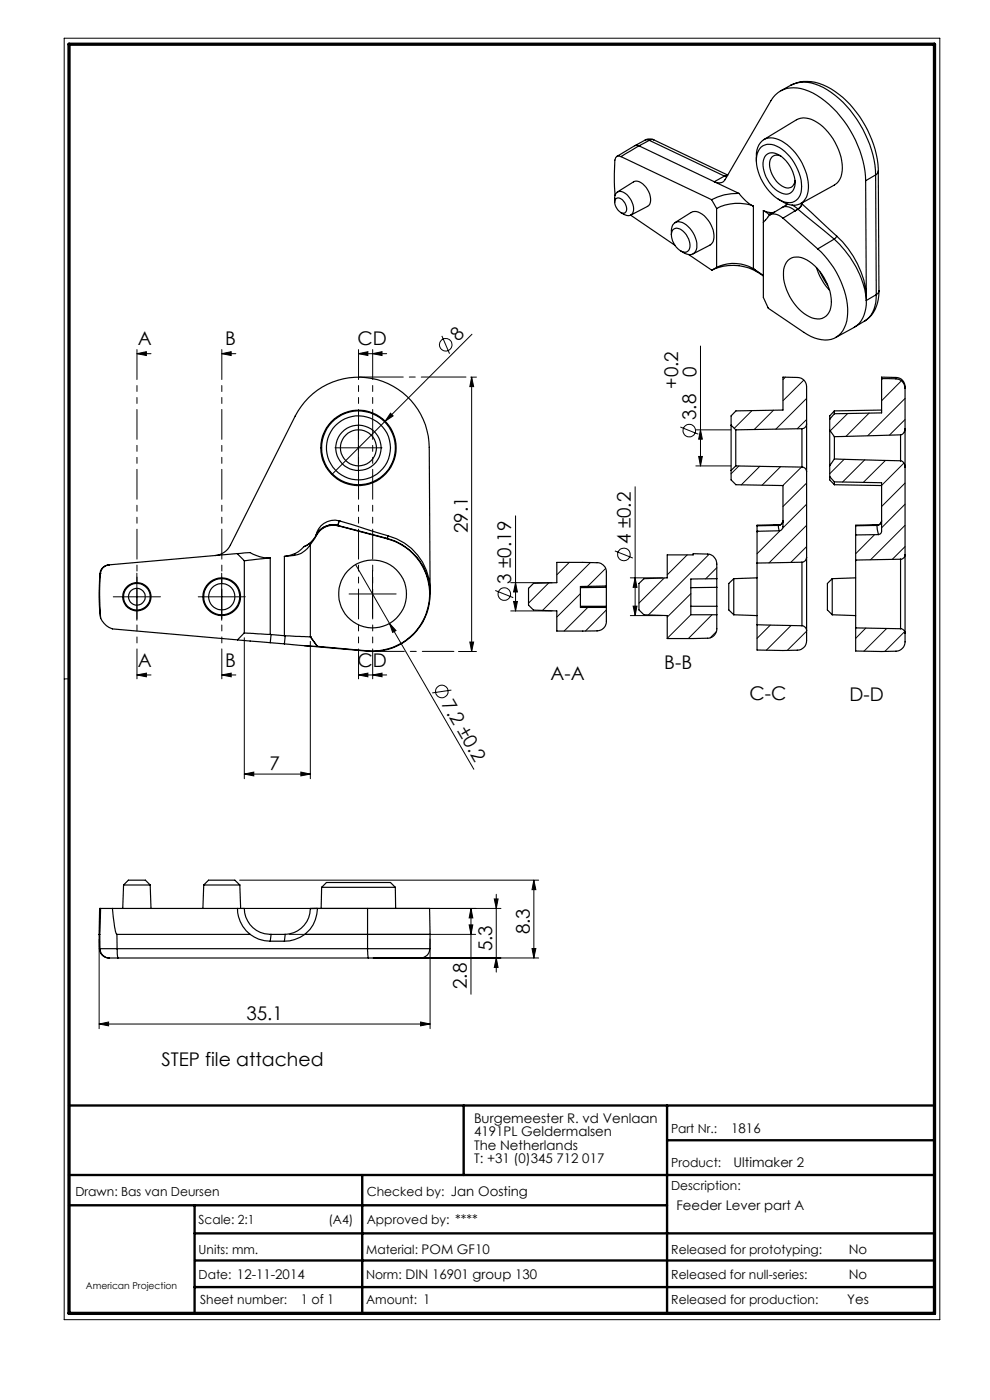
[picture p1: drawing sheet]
<svg xmlns="http://www.w3.org/2000/svg" width="210mm" height="297mm" viewBox="0 0 210 297" stroke-linecap="round" stroke-linejoin="round" font-family="sans-serif">
<g fill="none" stroke="#000" stroke-width=".21">
<path d="M13.6 8.1h185.8v271.9h-185.8zM29 75l2-.4v.8zM29 75h3M47 75l2-.4v.8zM47 75h3M76 75l2-.4v.8zM76 75h6M79 75l2-.4v.8zM93.7 71.3l1.7 3.7M100.1 70.9l-29.7 29.8M148.6 73.4v25.4M71 95h10"/>
<path d="M76 90v10M82.8 87.7l.6 .5-1.7 1.2zM99.8 80h1.3M100 80v58.2M100 80l.5 2h-.8zM144.3 90.6l3.8 1.5M147.6 91.2h7.5M147.6 98.8h7.5M148.2 96.8h.8l-.4 2zM148.6 91.2l.4 2h-.8zM156.7 98.8l-1.6 1.7M159.5 87.1l-3.7 3.8"/>
<path d="M161.2 98.9l-4 4M164.1 87l-4.1 4.1M165.6 99l-4 3.9M166.6 80l-.5 .5M170 99.1l-3.9 3.9M170.5 80.6l-4.4 4.4M171.1 84.5l-6.5 6.5M171.1 89l-2 1.9M179.1 97.4l-3.1 3.1M179.8 87.7l-3.7 3.7M183.4 97.5l-4.7 4.8M184.4 87.6l-4.9 5"/>
<path d="M187.2 80.3l-.2 .2M187.8 97.7l-4.7 4.6M191.2 80.8l-4.2 4.2M191.7 98.2l-4.7 4.8M192 84.5l-7.9 7.9M192 89l-3.3 3.3M75.4 119.8l25.1 43.4M109.4 109.4v20.2M120.8 119.3l-2.7 2.7M125.2 119.3l-10.1 10.2M130.4 116.9l3.8 1.5M134.7 103.3v27.3"/>
<path d="M145.8 117.7l-4.3 4.3M150.4 117.6l-12.9 12.9M160.9 112.7l-.3 .3M165.5 112.6l-4.9 4.9M171.1 102.5l-5 5M171.1 107l-5 5M171.1 111.4l-8 8M171.1 116l-3.4 3.3M185.5 113.4l-4 4.1M192 102.5l-5 5M192 107l-5 5M192 111.4l-7.3 7.3"/>
<path d="M192 116l-2.7 2.7M24 126.6h10M29 121.6v10M42.1 126.6h9.9M47 121.6v10M51.8 135.3v29.9M65.8 136.1v29.1M74 126h10M79 121v10M82.6 132.3l1.4 1.5-.7 .4zM97.3 138.2h3.8M99.7 136.2h.8l-.5 2z"/>
<path d="M105.1 125.3l3.8 1.5M108.3 123.6h8.8M108.3 129.6h8.8M108.9 127.6h.8l-.3 2zM109.4 123.6l.3 2h-.8zM116.4 123.6l-4.3 4.3M123.1 125.9l-5 5M124.7 128.9l-5 5M128.5 120.6l-3.8 3.8M128.6 129.4l-4.4 4.5M133.7 122.6h6.8M133.7 130.6h6.8"/>
<path d="M134.3 128.6h.8l-.4 2zM134.7 122.6l.4 2h-.8zM140.9 122.6l-5.4 5.3M146.5 125.9l-5 5M146.5 130.4l-5 5M151 130.4l-5 5.1M152 134l-1.4 1.3M152 120.4l-2.3 2.4M163.4 132.6l-2.8 2.8M167.8 132.7l-5.2 5.2M171.1 133.9l-4.1 4.1M183.7 133.2l-2.2 2.2"/>
<path d="M188.1 133.3l-4.8 4.8M191.9 134l-4.2 4.2M14.6 144h-1M29 143.2l2-.4v.8zM29 143.2h3M47 143.2l2-.4v.8zM47 143.2h3M76 143.2l2-.4v.8zM76 143.2h6M79 143.2l2-.4v.8zM95.7 146.4l-4 .6M51.8 164.2l2-.4v.8z"/>
<path d="M51.8 164.2h14M63.8 163.8l2 .4-2 .4zM21 199.2v19M50.8 186.7h63.5M61.3 198.2h39.6M91.2 199.2v19M99.5 196.2h.8l-.4 2zM99.9 192.7v18.2M99.9 192.7l.4 2h-.8zM104.8 190.7h.9l-.4 2zM105.3 189.7v16.5M106.3 192.7h-54.9"/>
<path d="M113.2 186.7v16.5M113.2 186.7l.5 2h-.8zM21 217.2l2-.4v.8zM21 217.2h70.2M79.2 203.2h35.1M89.2 216.8l2 .4-2 .4zM105.3 203.2l.4 2h-.9zM112.9 201.2h.8l-.5 2z"/>
<circle cx="94.6" cy="73.1" r="1.33"/>
<circle cx="146.2" cy="91.3" r="1.32"/>
<circle cx="132.3" cy="117.6" r="1.33"/>
<circle cx="107" cy="126" r="1.33"/>
<circle cx="93.7" cy="146.7" r="1.32"/>
</g>
<path d="M14.6 234.5h183.6M98.4 234.5v14.8M141.5 234.5v44.1M14.6 249.3h183.6M14.6 255.7h126.9M41.3 255.7v22.9M76.8 249.3v29.3M141.5 241.9h56.7M41.3 261.7h156.9M41.3 273h156.9M41.4 267.4h156.8" fill="none" stroke="#000" stroke-width=".5"/>
<path d="M14.6 9.4h183.6v269.2h-183.6z" fill="none" stroke="#000" stroke-width=".7"/>
<path d="M29.1 73v72.2M47.1 73v72.2M76.1 73v72.2M79.1 73v72.2" fill="none" stroke="#000" stroke-width=".21" stroke-dasharray="6.3 1.3 1.3 1.3 1.3 1.3" stroke-dashoffset="-1.2"/>
<path d="M76.1 80h22.7" fill="none" stroke="#000" stroke-width=".21" stroke-dasharray="15.2 1.3 1.3 1.3" stroke-dashoffset="5.7"/>
<path d="M79.1 138.2h17.2" fill="none" stroke="#000" stroke-width=".21" stroke-dasharray="15.2 1.3 1.3 1.3" stroke-dashoffset="8.5"/>
<g fill="#000">
<path d="M82.8 87.7l.6 .5-1.7 1.2zM82.6 132.3l1.4 1.5-.7 .4z"/>
<path d="M29 75l2-.4v.8zM29 143.2l2-.4v.8z"/>
<path d="M47 75l2-.4v.8zM47 143.2l2-.4v.8zM76 75l2-.4v.8zM76 143.2l2-.4v.8zM79 75l2-.4v.8zM79 143.2l2-.4v.8z"/>
<path d="M100 80l.5 2h-.8zM99.7 136.2h.8l-.5 2z"/>
<path d="M51.8 164.2l2-.4v.8zM63.8 163.8l2 .4-2 .4z"/>
<path d="M99.5 196.2h.8l-.4 2zM99.9 192.7l.4 2h-.8z"/>
<path d="M113.2 186.7l.5 2h-.8zM112.9 201.2h.8l-.5 2zM104.8 190.7h.9l-.4 2zM105.3 203.2l.4 2h-.9zM109.4 123.6l.3 2h-.8zM108.9 127.6h.8l-.3 2zM134.7 122.6l.4 2h-.8zM134.3 128.6h.8l-.4 2zM148.6 91.2l.4 2h-.8zM148.2 96.8h.8l-.4 2z"/>
<path d="M21 217.2l2-.4v.8zM89.2 216.8l2 .4-2 .4z"/>
</g>
<g fill="none" stroke="#000" stroke-width=".25">
<path d="M167.8 18.1a8.4 8.4 0 0 1 8.5 .8 22.3 22.3 0 0 1 10 17.4M167.8 18.1a7.6 7.6 0 0 1 7.7 .9 23.5 23.5 0 0 1 10.2 18.1M167.8 18.1l-2.2 1.2M131.7 33.2l-.4-.1a.88 .88 0 0 0-.9 .9l-.1 4.8 .2 2.7M131.7 33.2l19.3 9.2M135.5 30.9l-3.8 2.3M135.5 30.9h.1M135.5 30.9l-.5-.1-.3 .1-3.9 2.3M135.5 30.9l16 7.7M136.9 29.7l.8 .1M136.9 29.7l-2.2 1.2M137.7 29.8l-2.2 1.1"/>
<path d="M137.7 29.8l16 7.6M138.7 29.7a2.18 2.18 0 0 0-1.8 0M138.7 29.7l-.4-.1-.6 .2M138.7 29.7l15.7 7.4M151.5 38.6l5.2 2.4M153.7 37.4l.4 .1M153.7 37.4l-2.2 1.2M154.3 37.2l-.6 .2M160.4 34.2a4.8 4.8 0 0 1 1.6-4.6 4.1 4.1 0 0 1 4.4 .7 11.8 11.8 0 0 1 5 10.3 3.2 3.2 0 0 1-5 2.4l-1.3-.8M161.4 31.2a3.3 3.3 0 0 1 4 .1 10.3 10.3 0 0 1 4.5 9.5 2.68 2.68 0 0 1-4 1.9 10.2 10.2 0 0 1-5.4-9.6l.4-1.1zM162 29.6l7-4.2a4.5 4.5 0 0 1 5 1 12.6 12.6 0 0 1 4.6 9.9 3.7 3.7 0 0 1-1.6 3l-7.2 3.9M162.5 32.9a2.48 2.48 0 0 1 3.3 .4 7 7 0 0 1 2.7 6.5 1.93 1.93 0 0 1-3.1 1 6.8 6.8 0 0 1-3.3-7.2z"/>
<path d="M165.6 33.1a1.61 1.61 0 0 0-1.7 .1 1.61 1.61 0 0 0-.7 1.7 5.7 5.7 0 0 0 3.6 5 1.51 1.51 0 0 0 1.8-1.6M183.6 38.3a23.2 23.2 0 0 0-11.1-18.5 6.9 6.9 0 0 0-7.5-.1l-1.5 1.6-9.7 16.8a1.68 1.68 0 0 1-2.3 .5M183.6 38.3l.2 24.4M185.7 37.1l-2.1 1.2M185.7 37.1l.2 25.4M186.3 36.3l-.1 .4-.5 .4M186.3 36.3l.1 25.4M130.4 42.9a2.27 2.27 0 0 1 .5-2.1 2.19 2.19 0 0 1 2.7 1.2 3 3 0 0 1 .5 3.4 1.29 1.29 0 0 1-1.7 .1l-.7-.4M130.5 42.3a.96 .96 0 0 1 1.5 .1 2.26 2.26 0 0 1 .7 2.6 1.04 1.04 0 0 1-1.5-.3l-.8-1.5zM131 40.7l3.4-2.1a2.24 2.24 0 0 1 2.7 1.2 3.5 3.5 0 0 1 .5 3.8l-3.8 2 9.4 6.4M142.4 49.8v-.8a1.66 1.66 0 0 1 .8-1.8 1.66 1.66 0 0 1 1.9 .2 5.6 5.6 0 0 1 2.6 5.6 1.6 1.6 0 0 1-2.6 .7l-.7-.5M142.7 48.8a1.75 1.75 0 0 1 2.6 .6 3.5 3.5 0 0 1 .8 3.7 1.75 1.75 0 0 1-2.6-.6 3.5 3.5 0 0 1-.8-3.7z"/>
<path d="M143.2 47.2l3.4-2.1a2.32 2.32 0 0 1 2.8 .7 5.1 5.1 0 0 1 1.7 5.8l-.5 .4-3.6 1.9M146.1 54l4.9 3.3M151 42.4l1 1.8M151 57.3a10.3 10.3 0 0 1 9.8 .5M152 56.7a8.2 8.2 0 0 1 7.8 .3M152 44.2v12.5M152 56.7l-1 .6M156.7 41l.5 .6a8.4 8.4 0 0 0 2.6 2.1M156.7 41a11.2 11.2 0 0 0-5.7 1.4M159.8 43.7a9.5 9.5 0 0 0-7.8 .5M159.8 57l2.1 1.4M159.8 43.7v13.3"/>
<path d="M159.9 57.1l.9 .7M160.8 57.8l1.1 .8M161.9 44.7l1.6 .4M161.9 44.7v18.4l1.1 2.3 7.5 5.1a7.1 7.1 0 0 0 6.4 1.3 5.6 5.6 0 0 0 2.9-5.4 18.9 18.9 0 0 0-6.3-13.6M161.9 44.7l1.2 .8M163.1 45.5l.1 .2M163.5 45.1l-.4 .4M164.3 45l-.8 .1M165.9 44l-2.6 1.6M165.9 44a2.36 2.36 0 0 1 2.8 .7M166.1 46.3a2.31 2.31 0 0 0-3-.5l-1.2 1.4M166.1 46.3l7.4 6.5"/>
<path d="M166.9 43.2l-.1 .3M166.9 43.4h.1M167 43.4l-1.1 .6M167 43.4h.1M167.1 55.2a3.5 3.5 0 0 1 4.6 .3 11.2 11.2 0 0 1 4.6 9.2 2.96 2.96 0 0 1-4.6 2.5 10.8 10.8 0 0 1-5.5-10l.4-1.1zM168 43.5l1.3 .8M168.7 44.7l-2.6 1.6M169.3 44.4l7.7 6.3M169.3 44.3v.1M169.3 44.4l-.6 .3M169.3 44.3l-.6 .4M169.9 43.1l.2 .2"/>
<path d="M170.1 43.3h.1M170.1 43.3l-.3 .6-.5 .4M170.1 43.3l7.4 6.8M170.1 43.3l-.2 .5-.6 .6M173.2 56.8a13.1 13.1 0 0 0 2.8 4.8M174 57.7l1.5 2.8M177 50.7a20.9 20.9 0 0 1 6.7 12M177 50.7l-3.5 2.1M177.5 50.1a19.4 19.4 0 0 1 6.3 12.6M177.5 50.1l-.5 .6M183.4 68.1l-2.1 1.3M183.7 62.7l.1 1"/>
<path d="M183.7 62.7h.1M183.8 63.7a6 6 0 0 1-2.6 5.8l-4 2.1M183.8 62.7v1M185.9 62.5a6.2 6.2 0 0 1-2.5 5.6M185.9 62.5l-2.1 1.2M186.4 61.7a7.2 7.2 0 0 1-3 6.4M186.4 61.7l-.1 .4-.4 .4M155.1 99.8v2l1 1 10 .2v8.7a.9 .9 0 0 1-.8 .9M155.1 90.2v9.6M155.1 90.2l1 1M156.1 91.2v7.6M156.1 98.8l14 .3"/>
<path d="M156.1 98.8l-1 1M170.1 99.1a.96 .96 0 0 1 1 1M170.1 90.9v8.2M170.1 90.9l-14 .3M171.1 89.9a1.02 1.02 0 0 1-1 1M171.1 89.9v10.2M171.1 89.9v-7.8a1.93 1.93 0 0 0-2-2l-3-.1v7l-10 .2-1 1v2M176 98.8l1-1.4 14.1 .4a1.23 1.23 0 0 1 .9 1.3M176 91.3v7.5M176 88.9v2.4M176 98.8v2.3M176 91.3l1 1.3"/>
<path d="M177 92.6v4.8M177 87.2v.6M177 87.2l-1 1v.7M177 87.8l-1 1.1M187 80.3v7.3l-10 .2M187 80.3l3 .1M187 87l-10 .2M190 80.1a2.01 2.01 0 0 1 2 2.3M190 80.4a1.97 1.97 0 0 1 2 2M190 80.1l-3-.1v.3M190 80.1v.3M191 92.2l-14 .4"/>
<path d="M191 92.2v5.6M192 90.9a1.2 1.2 0 0 1-1 1.3M192 90.9v8.2M192 82.4v8.5M192 99.1v18.5M23 119.8a1.96 1.96 0 0 0-1.8 1.9M23 119.8h.1M23.1 119.8a1.94 1.94 0 0 0-1.8 1.9M45.6 117.9a4 4 0 0 0 3.3-2.2l13.7-27.4a15 15 0 0 1 16.8-7.9 15 15 0 0 1 11.7 14.5l.1 29.7M50.3 117.4l2.7-.2 .7 .4a7.6 7.6 0 0 0 3.6 .8M50.3 117.4l1.5 1.6M50.3 117.4l-27.2 2.4"/>
<path d="M51.8 119v15.3M57.3 118.4l-5.5 .6M57.3 118.4v16.2M60.3 118v16.9M62.4 117.8l-2.1 .2M62.6 117.4l-2.3 .6M62.6 117.4l-.2 .4M64.5 116l-1.2 1-.7 .4M65.8 115.6l-.7 .8a4.7 4.7 0 0 1-2.7 1.4M65.8 115.6v19.5M66.5 114.6l-1 .8-1 .6M66.5 114.6l-.7 1"/>
<path d="M67 113.6a4.9 4.9 0 0 1-2.5 2.4M67 113.6h.1M67.1 113.6l-.6 1M71.7 111.5h.1M71.7 111.5l10.5 2.7M71.7 111.5a4 4 0 0 0-4.6 2.1M71.7 111.4a4 4 0 0 0-4.7 2.2M71.7 111.4v.1M71.7 111.5l10.4 2.8M71.9 110.5l-.2 .9M71.9 110.5h.1M71.9 110.5l-.2 1"/>
<path d="M71.9 110.5l10.4 3.2M71.9 110.5a4 4 0 0 0-4.9 3.1M82.1 114.3a12.1 12.1 0 0 1 8.9 13.8 12.1 12.1 0 0 1-13 10M82.2 114.2a12.2 12.2 0 0 1 9 10.4M82.2 114.2l-.1 .1M82.3 113.7l-.1 .5M82.3 113.7a12.1 12.1 0 0 1 8.9 10.9M160.6 119.4v13.1M164.3 111.3l-3.7 .1v8M164.3 111.3v.2M164.3 111.3h.9M164.3 111.5h-3.7"/>
<path d="M164.3 111.5h.8M165.1 111.5l.2 1.1M165.1 111.4v.1M165.1 111.4l-.8 .1M165.2 111.3h.1M165.2 111.3l-.1 .1M165.2 111.3l-.1 .2M165.3 112.6l-4.7 .1M165.9 111l.2-.5a1.01 1.01 0 0 1-1 1M165.9 111l-.4 .4h-.4M165.9 110.9v.1M170.1 119.3v13.4"/>
<path d="M170.1 119.3l-9.5 .1M171.1 118.2a1.02 1.02 0 0 1-1 1.1M171.1 118.2v15.6M171.1 100.1v18.1M176 101.1v.7l1 1M176 101.1l1 1.1M177 102.2l10 .2v10.3a.72 .72 0 0 1-.7 .7M177 102.2v.6M177 102.8l10 .2M185.2 111.3l-3.7 .1v7.6M185.2 111.3v.2M185.2 111.3h.9"/>
<path d="M185.2 111.5h.8M185.2 111.5h-3.7M186 111.5l.3 1.9M186 111.4v.1M186 111.4l-.8 .1M186.1 111.3h.1M186.1 111.3l-.1 .1M186.1 111.3l-.1 .2M186.3 113.4l-4.8 .1M186.8 110.9v.1M186.8 111l.2-.5a1.09 1.09 0 0 1-1 1M186.8 111l-.4 .4h-.4"/>
<path d="M186.9 110.9v.1M191 118.6v14.8M191 118.6l-9.5 .2v14.4M192 117.6a.96 .96 0 0 1-1 1M192 117.6v16.8M21.2 121.7h.1M21.2 121.7l-.2 5 .3 4.4M21.3 121.7a57.7 57.7 0 0 0 0 9.4M21.3 131.1a4.3 4.3 0 0 0 2.5 2.3l26.6 2.3M50.4 135.7l6.9 .6M51.8 134.3l5.5 .3M51.8 134.3l-1.4 1.4"/>
<path d="M57.3 134.6h.2M57.3 136.3l3 .3M57.5 134.6l-.2 1.7M57.5 134.6l2.8 .3M60.3 134.9h.2M60.3 136.6l4.4 .4M60.5 134.9l5.3 .2M60.5 134.9l-.2 1.7M64.7 137l2.6 .1M64.7 137l13.3 1.1M65.8 135.1h.1M65.8 135.1l1.5 2"/>
<path d="M67.3 137.1l10.7 1M78 138.1h.1M91.2 124.6v1.3M91.2 124.6h.1M91.2 125.9a12.1 12.1 0 0 1-13.2 12.2M123.1 128.6h5.5M128.6 124.6v-3.2a1.99 1.99 0 0 0-2-2l-8.5-.1v4.3l-4.9 .2-1.1 1v3.6l1.1 1 4.9 .2v4.3l8.5-.1a1.99 1.99 0 0 0 2-2v-3.2M128.6 124.6v4M128.6 124.3l-5.5 .1v4.5h5.5M128.6 124.6l-5.5 .1M146.5 128.6h5.5M152 124.6v-4.9a2.11 2.11 0 0 0-1.9-2.2h-3.1v.2h-5.5v4.9l-4.9 .2-1.1 1v5.6l1.1 1 4.9 .2v4.9l8.6-.1a1.98 1.98 0 0 0 1.9-2v-4.8"/>
<path d="M152 124.6v4M152 122.8h-5.5v7.6h5.5M152 124.6l-5.5 .1M155.6 122.8v7.6M155.6 122.8l-1 1v5.6l1 1M155.6 130.4l5 .2M160.6 132.5l9.5 .2M160.6 132.5v5.4h8.5a1.99 1.99 0 0 0 2-2v-2.1M160.6 122.6l-5 .2M170.1 132.7a1.06 1.06 0 0 1 1 1.1M176.5 122.8v7.6M176.5 122.8l-1 1v5.6l1 1"/>
<path d="M176.5 130.4l5 .2M181.5 133.2v4.9h8.5a1.99 1.99 0 0 0 2-1.9v-1.8M181.5 122.6l-5 .2M181.5 133.2l9.5 .2M191 133.4a.96 .96 0 0 1 1 1M21 198.2h.2M21 198.2l.1 3.1M21.2 198.2v3.1M21.3 192.7l-.1 5.5M21.3 192.7h2.5M21.3 192.7h-.2l-.1 5.5M23.8 192.7h28a5.5 5.5 0 0 0 5.5 5.5h3.2"/>
<path d="M23.8 192.7l.5 3.9 .3 1.3 .2 .3M24.8 198.2v3.1M24.8 198.2h28.3M26.2 187.7h5.7M26.2 187.7l1-1h3.6l1.1 1M26.2 187.7l-.2 5M31.9 187.7l.1 5M43.2 187.7h7.7M43.2 187.7l1-1h5.6l1.1 1M43.2 187.7l-.2 5M50.4 192.7a7 7 0 0 0 2.7 5.5M50.9 187.7l.1 5"/>
<path d="M53.1 198.2a6.8 6.8 0 0 0 4.2 1.5M57.3 199.7h3M57.5 198.2l-.2 1.5M60.5 198.2l-.2 1.5M64.7 198.2h26.5M64.7 198.2a7.5 7.5 0 0 1-4.4 1.5M65.8 192.8a5.5 5.5 0 0 1-5.3 5.4M67.2 192.7l-1.4 .1M67.3 192.7a7.3 7.3 0 0 1-2.6 5.5M68.2 188.2h15.7M68.2 188.2l1.1-1h13.5l1.1 1M68.2 188.2l-.1 4.5"/>
<path d="M78 192.7h13.1l.1 5.5M78 192.7l-12.2 .1M78 192.7v8.6M83.9 188.2v4.5M91.2 198.2v3.1M21.1 201.3a1.99 1.99 0 0 0 2 1.9M21.1 201.3h.1M21.2 201.3a2.18 2.18 0 0 0 2.6 1.9h1.2M21.2 201.3h3.6M24.8 201.3l.2 1.9M24.8 201.3h53.2M25 203.2h53.1"/>
<path d="M78 201.3l.1 1.9M78 201.3h13.2M91.2 201.3a2.22 2.22 0 0 1-2.8 1.9h-10.3"/>
<circle cx="76" cy="95" r="6.8"/>
<circle cx="76" cy="95" r="7.8"/>
<circle cx="76" cy="95" r="4.8"/>
<circle cx="76" cy="95" r="3.8"/>
<circle cx="76.1" cy="95" r="8"/>
<circle cx="29" cy="126.6" r="1.79"/>
<circle cx="29" cy="126.6" r="2.83"/>
<circle cx="29" cy="126.6" r="3"/>
<circle cx="47" cy="126.6" r="2.8"/>
<circle cx="47" cy="126.6" r="3.8"/>
<circle cx="47" cy="126.6" r="4"/>
<circle cx="79" cy="126" r="7.2"/>
</g>
<g font-size="4">
<text x="29.2" y="73.3">A</text>
<text x="47.8" y="73.3">B</text>
<text x="75.8" y="73.3">C</text>
<text x="79.1" y="73.3">D</text>
<text x="97.2" y="72.6" transform="rotate(-45 97.2 72.6)">8</text>
<text x="143.9" y="82.5" transform="rotate(-90 143.9 82.5)">+0.2</text>
<text x="147.7" y="80.1" transform="rotate(-90 147.7 80.1)">0</text>
<text x="147.7" y="89.1" transform="rotate(-90 147.7 89.1)">3.8</text>
<text x="99.2" y="113.1" transform="rotate(-90 99.2 113.1)">29.1</text>
<text x="133.8" y="115.4" transform="rotate(-90 133.8 115.4)">4 ±0.2</text>
<text x="108.5" y="123.8" transform="rotate(-90 108.5 123.8)">3 ±0.19</text>
<text x="29.2" y="141.4">A</text>
<text x="47.8" y="141.4">B</text>
<text x="75.8" y="141.4">C</text>
<text x="79.1" y="141.4">D</text>
<text x="140.9" y="141.9">B-B</text>
<text x="93.6" y="149.3" transform="rotate(60 93.6 149.3)">7.2 ±0.2</text>
<text x="116.8" y="144.3">A-A</text>
<text x="159" y="148.4">C-C</text>
<text x="180.2" y="148.6">D-D</text>
<text x="57.2" y="163.3">7</text>
<text x="104.4" y="201.8" transform="rotate(-90 104.4 201.8)">5.3</text>
<text x="112.4" y="198.2" transform="rotate(-90 112.4 198.2)">8.3</text>
<text x="99.1" y="209.8" transform="rotate(-90 99.1 209.8)">2.8</text>
<text x="52.3" y="216.3">35.1</text>
<text x="34.2" y="226.2">STEP file attached</text>
</g>
<g font-size="2.8">
<text x="100.5" y="238.2">Burgemeester R. vd Venlaan</text>
<text x="100.5" y="241.1">4191PL Geldermalsen</text>
<text x="100.5" y="243.9">The Netherlands</text>
<text x="155.1" y="240.4">1816</text>
<text x="100.5" y="246.7">T: +31 (0)345 712 017</text>
<text x="155.6" y="247.6">Ultimaker 2</text>
<text x="143.5" y="256.7">Feeder Lever part A</text>
<text x="180" y="266">No</text>
<text x="180" y="271.4">No</text>
<text x="63.8" y="276.6">1 of 1</text>
<text x="179.7" y="276.6">Yes</text>
</g>
<g font-size="2.7">
<text x="142.4" y="240.4">Part Nr.:</text>
<text x="142.4" y="247.6">Product:</text>
<text x="16" y="253.7">Drawn: Bas van Deursen</text>
<text x="77.8" y="253.7">Checked by: Jan Oosting</text>
<text x="142.4" y="252.5">Description:</text>
<text x="42.1" y="259.7">Scale: 2:1</text>
<text x="69.7" y="259.7">(A4)</text>
<text x="77.8" y="259.7">Approved by: ****</text>
<text x="42.1" y="266">Units: mm.</text>
<text x="77.7" y="266">Material: POM GF10</text>
<text x="142.4" y="266">Released for prototyping:</text>
<text x="42.1" y="271.3">Date: 12-11-2014</text>
<text x="77.7" y="271.3">Norm: DIN 16901 group 130</text>
<text x="142.4" y="271.3">Released for null-series:</text>
<text x="42.4" y="276.6">Sheet number:</text>
<text x="77.7" y="276.6">Amount: 1</text>
<text x="142.4" y="276.6">Released for production:</text>
</g>
<text font-size="2" x="18.2" y="273.4">American Projection</text>
</svg>
